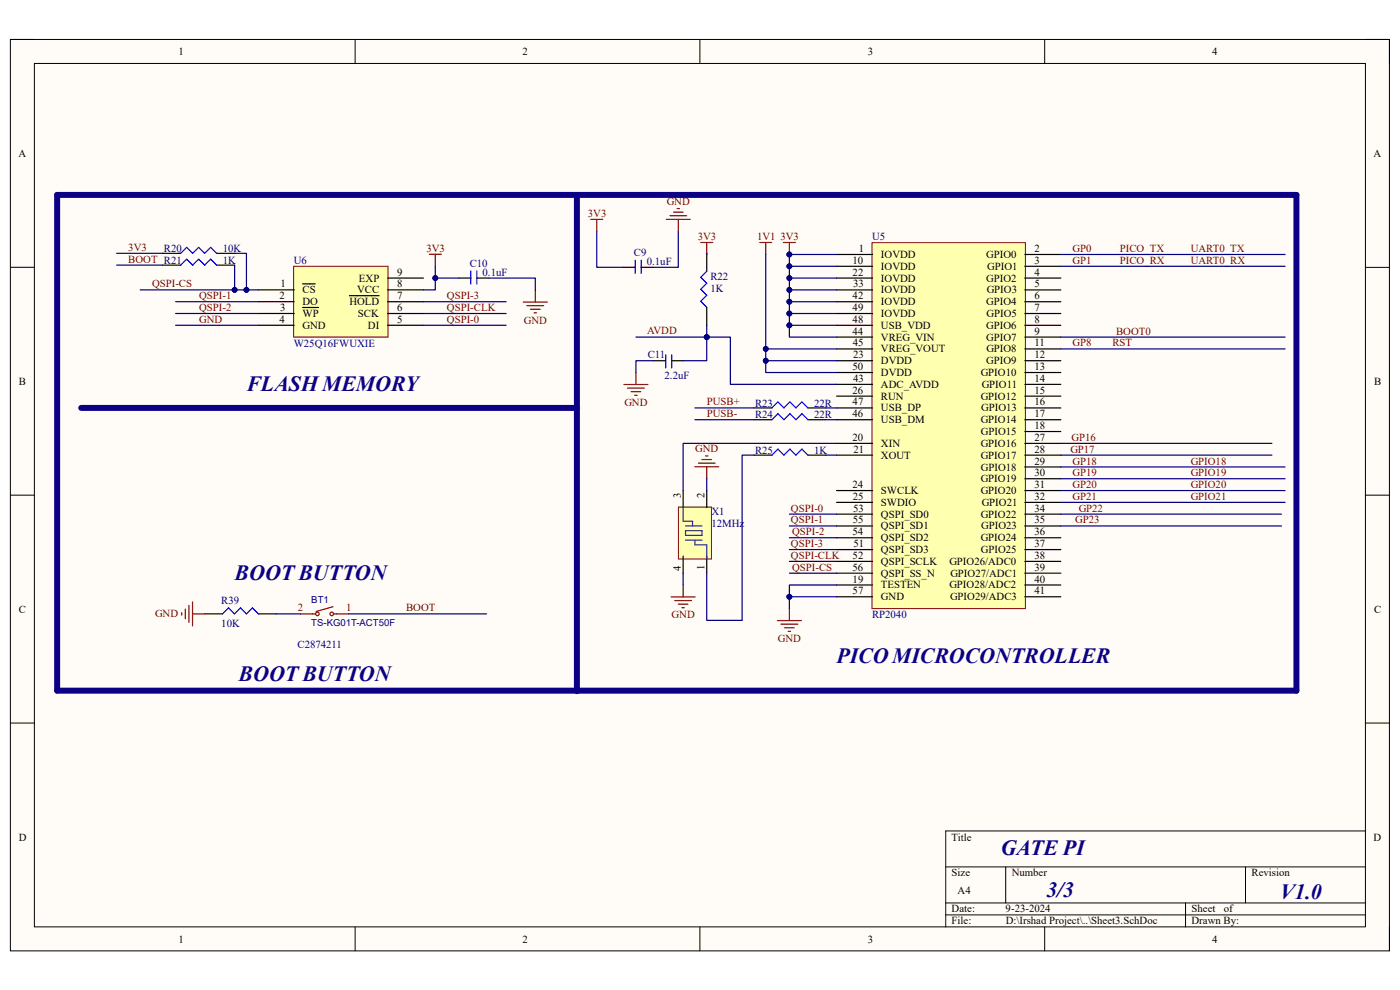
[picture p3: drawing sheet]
<svg xmlns="http://www.w3.org/2000/svg" width="297mm" height="210mm" viewBox="0 0 297 210" stroke-linecap="round" stroke-linejoin="round" font-family="sans-serif">
<path d="M2.2 8.4h292.6v193.3h-292.6z" fill-rule="evenodd" fill="#fffcf8"/>
<path d="M2.2 8.4h292.6v193.3h-292.6z" fill="none" stroke="#000" stroke-width=".21"/>
<path d="M7.3 13.5h282.4v183.1h-282.4z" fill-rule="evenodd" fill="#fffcf8"/>
<g fill="none" stroke="#000" stroke-width=".21">
<path d="M2.2 8.4h5.1M7.3 13.5h282.4v183.1h-282.4zM75.3 8.4v5.1M148.5 8.4v5.1M221.6 8.4v5.1M289.7 8.4h5.1v5.1M2.2 56.7h5.1M289.7 56.7h5.1M2.2 105h5.1M289.7 105.1h5.1M2.2 153.4h5.1M289.7 153.4h5.1"/>
<path d="M289.7 176.3h-89.1v20.3M75.3 196.6v5.1M148.5 196.6v5.1M200.6 183.9h89.1M200.6 191.5h89.1M200.6 194.1h89.1M213.4 183.9v7.6M221.6 196.6v5.1M251.5 191.5v5.1M264.2 183.9v7.6M294.8 196.6v5.1"/>
</g>
<path d="M91.1 53.9h2.5M92.3 53.9v2.6M111 64.1h5.1M111.8 64.8h3.5M112.5 65.6h2.1M113.3 66.4h.5M113.6 61.5v2.6" fill="none" stroke="#800000" stroke-width=".25"/>
<path d="M38.3 53.7l1.3-1.2 1.3 1.2 1.2-1.2 1.3 1.2 1.3-1.2 1.3 1.2M38.3 56.2l1.3-1.2 1.3 1.2 1.2-1.2 1.3 1.2 1.3-1.2 1.3 1.2M99.9 57.5v2.8M101.2 57.5v2.8" fill="none" stroke="#00f" stroke-width=".25"/>
<path d="M34.5 53.7h3.8M34.5 56.2h3.8M46 53.7h3.8M46 56.2h3.8M97.4 59h2.5M101.2 59h2.5" fill="none" stroke="#000" stroke-width=".25"/>
<path d="M12.1 41.3h262.9v105.2h-262.9zM122.4 41.5v105.1" fill="none" stroke="#0c0087" stroke-width="1.3"/>
<path d="M185 51.5h32.5v77.6h-32.5z" fill-rule="evenodd" fill="#ffffb0"/>
<path d="M185 51.5h32.5v77.6h-32.5z" fill="none" stroke="#800000" stroke-width=".21"/>
<g fill="none" stroke="#000" stroke-width=".25">
<path d="M177.5 54h7.6M177.5 56.5h7.6M177.5 59h7.6M217.4 54h7.7M217.4 56.5h7.7M217.4 59h7.7M177.5 61.5h7.6M177.5 64h7.6M177.5 66.5h7.6M177.5 69h7.6M177.5 71.5h7.6M177.5 74h7.6"/>
<path d="M177.5 76.5h7.6M177.5 79h7.6M217.4 61.5h7.7M217.4 64h7.7M217.4 66.5h7.7M217.4 69h7.7M217.4 71.5h7.7M217.4 74h7.7M217.4 76.5h7.7M217.4 79h7.7M160 96.6h3.8M171.4 96.6h3.8"/>
<path d="M177.5 81.5h7.6M177.5 84h7.6M177.5 86.5h7.6M177.5 89h7.6M177.5 94.1h7.6M177.5 96.6h7.6M217.4 81.5h7.7M217.4 84h7.7M217.4 86.5h7.7M217.4 89h7.7M217.4 91.5h7.7M217.4 94.1h7.7"/>
<path d="M217.4 96.6h7.7M217.4 99.1h7.7M177.5 104.1h7.6M177.5 106.6h7.6M177.5 109.1h7.6M177.5 111.6h7.6M177.5 114.1h7.6M177.5 116.6h7.6M177.5 119.1h7.6M217.4 104.1h7.7M217.4 106.6h7.7M217.4 101.6h7.7"/>
<path d="M217.4 109.1h7.7M217.4 111.6h7.7M217.4 114.1h7.7M217.4 116.6h7.7M217.4 119.1h7.7M177.5 124.1h7.6M177.5 121.6h7.6M177.5 126.6h7.6M217.4 124.1h7.7M217.4 121.6h7.7M217.4 126.6h7.7"/>
</g>
<path d="M163.8 96.6l1.2-1.3 1.3 1.3 1.3-1.3 1.3 1.3 1.2-1.3 1.3 1.3" fill="none" stroke="#00f" stroke-width=".25"/>
<path d="M166.2 51.4h2.5M167.5 51.4v2.6" fill="none" stroke="#800000" stroke-width=".25"/>
<circle cx="167.5" cy="54" r=".51" fill="#000080"/>
<circle cx="167.5" cy="54" r=".51" fill="none" stroke="#000080" stroke-width=".21"/>
<g fill="none" stroke="#800000" stroke-width=".25">
<path d="M148.7 51.4h2.5M149.9 51.4v2.6M161.2 51.4h2.5M162.5 51.4v2.6M134.9 79v2.6M132.4 81.6h5.1M133.1 82.3h3.6M133.9 83.1h2M134.7 83.9h.5M164.9 131.6h5.1M165.7 132.4h3.5M166.4 133.2h2.1"/>
<path d="M167.2 133.9h.5M167.5 129.1v2.5"/>
</g>
<path d="M149.9 57.6l-1.2 1.2 1.2 1.3-1.2 1.3 1.2 1.2-1.2 1.3 1.2 1.3M141.2 75.2v2.8M142.5 75.2v2.8M163.8 86.5l1.2-1.2 1.3 1.2 1.3-1.2 1.3 1.2 1.2-1.2 1.3 1.2M163.8 89l1.2-1.2 1.3 1.2 1.3-1.2 1.3 1.2 1.2-1.2 1.3 1.2" fill="none" stroke="#00f" stroke-width=".25"/>
<path d="M149.9 53.7v3.9M138.7 76.5h2.5M142.5 76.5h2.5M149.9 65.2v3.8M160 89h3.8M160 86.5h3.8M171.4 89h3.8M171.4 86.5h3.8" fill="none" stroke="#000" stroke-width=".25"/>
<path d="M143.9 107.6h7v11h-7z" fill-rule="evenodd" fill="#ffffb0"/>
<path d="M143.9 107.6h7v11h-7z" fill="none" stroke="#800000" stroke-width=".21"/>
<path d="M144.9 104.1v3.6M144.9 118v3.6M149.9 104.1v3.6M149.9 118v3.6" fill="none" stroke="#000" stroke-width=".25"/>
<path d="M144.9 107.6v3h2v1M145.4 112.6h3.5v1h-3.5zM145.4 111.6h3.5M145.4 114.6h3.5M147.4 114.6v1h2.5v3" fill="none" stroke="#1c4587" stroke-width=".25"/>
<path d="M147.4 99h5.1M148.2 98.3h3.5M148.9 97.5h2.1M149.7 96.7h.5M149.9 99v2.6M142.4 126.6h5.1M143.1 127.4h3.6M143.9 128.2h2M144.7 128.9h.5M144.9 124.1v2.5" fill="none" stroke="#800000" stroke-width=".25"/>
<path d="M62.3 56.5h20v15h-20z" fill-rule="evenodd" fill="#ffffb0"/>
<path d="M62.3 56.5h20v15h-20z" fill="none" stroke="#800000" stroke-width=".21"/>
<path d="M82.2 59h7.6M54.8 61.5h7.6M54.8 64h7.6M54.8 66.5h7.6M54.8 69h7.6M64.2 60.2h2.7M64.2 65.2h3.4M74.1 62.7h6.3M82.2 61.5h7.6M82.2 64h7.6M82.2 66.5h7.6M82.2 69h7.6" fill="none" stroke="#000" stroke-width=".25"/>
<path d="M17.2 86.5h105.2" fill="none" stroke="#0c0087" stroke-width="1.3"/>
<path d="M49.8 53.7h2.5v7.8h2.5M103.7 59h9.9v2.5M37.3 64h17.5M37.3 66.5h17.5M37.3 69h17.5M89.8 64h17.6M89.8 66.5h17.6M89.8 69h17.6" fill="none" stroke="#000080" stroke-width=".25"/>
<circle cx="52.3" cy="61.5" r=".51" fill="#000080"/>
<circle cx="52.3" cy="61.5" r=".51" fill="none" stroke="#000080" stroke-width=".21"/>
<path d="M49.8 56.2v5.3" fill="none" stroke="#000080" stroke-width=".25"/>
<circle cx="49.8" cy="61.5" r=".51" fill="#000080"/>
<circle cx="49.8" cy="61.5" r=".51" fill="none" stroke="#000080" stroke-width=".21"/>
<path d="M24.7 56.2h9.8M24.7 53.7h9.8M92.3 59h5.1" fill="none" stroke="#000080" stroke-width=".25"/>
<circle cx="92.3" cy="59" r=".51" fill="#000080"/>
<circle cx="92.3" cy="59" r=".51" fill="none" stroke="#000080" stroke-width=".21"/>
<g fill="none" stroke="#000080" stroke-width=".25">
<path d="M225.1 54h47.5M225.1 56.5h47.5M162.5 76.5v2.5h15M225.1 71.5h47.5M225.1 74h47.5M175.2 96.6h2.3M225.1 99.1h47.5M167.5 109.1h10M167.5 111.6h10M167.5 114.1h10M167.5 116.6h10M167.5 119.1h10"/>
<path d="M225.1 101.6h47.5M225.1 104.1h47.5M225.1 106.6h47.5M167.5 121.6h10"/>
</g>
<circle cx="162.5" cy="76.5" r=".51" fill="#000080"/>
<circle cx="162.5" cy="76.5" r=".51" fill="none" stroke="#000080" stroke-width=".21"/>
<path d="M162.5 74v2.5h15" fill="none" stroke="#000080" stroke-width=".25"/>
<circle cx="162.5" cy="76.5" r=".51" fill="#000080"/>
<circle cx="162.5" cy="76.5" r=".51" fill="none" stroke="#000080" stroke-width=".21"/>
<circle cx="162.5" cy="74" r=".51" fill="#000080"/>
<circle cx="162.5" cy="74" r=".51" fill="none" stroke="#000080" stroke-width=".21"/>
<path d="M162.5 54v20h15" fill="none" stroke="#000080" stroke-width=".25"/>
<circle cx="162.5" cy="74" r=".51" fill="#000080"/>
<circle cx="162.5" cy="74" r=".51" fill="none" stroke="#000080" stroke-width=".21"/>
<path d="M167.5 56.5h10" fill="none" stroke="#000080" stroke-width=".25"/>
<circle cx="167.5" cy="56.5" r=".51" fill="#000080"/>
<circle cx="167.5" cy="56.5" r=".51" fill="none" stroke="#000080" stroke-width=".21"/>
<path d="M167.5 59h10" fill="none" stroke="#000080" stroke-width=".25"/>
<circle cx="167.5" cy="59" r=".51" fill="#000080"/>
<circle cx="167.5" cy="59" r=".51" fill="none" stroke="#000080" stroke-width=".21"/>
<path d="M167.5 61.5h10" fill="none" stroke="#000080" stroke-width=".25"/>
<circle cx="167.5" cy="61.5" r=".51" fill="#000080"/>
<circle cx="167.5" cy="61.5" r=".51" fill="none" stroke="#000080" stroke-width=".21"/>
<path d="M167.5 64h10" fill="none" stroke="#000080" stroke-width=".25"/>
<circle cx="167.5" cy="64" r=".51" fill="#000080"/>
<circle cx="167.5" cy="64" r=".51" fill="none" stroke="#000080" stroke-width=".21"/>
<path d="M167.5 66.5h10" fill="none" stroke="#000080" stroke-width=".25"/>
<circle cx="167.5" cy="66.5" r=".51" fill="#000080"/>
<circle cx="167.5" cy="66.5" r=".51" fill="none" stroke="#000080" stroke-width=".21"/>
<path d="M167.5 69h10" fill="none" stroke="#000080" stroke-width=".25"/>
<circle cx="167.5" cy="69" r=".51" fill="#000080"/>
<circle cx="167.5" cy="69" r=".51" fill="none" stroke="#000080" stroke-width=".21"/>
<path d="M149.9 53.7v.3M145.1 76.5h4.8v-5h5.1v10h22.5M147.4 89h12.6M147.4 86.5h12.6M175.2 89h2.3M175.2 86.5h2.3" fill="none" stroke="#000080" stroke-width=".25"/>
<circle cx="149.9" cy="71.5" r=".51" fill="#000080"/>
<circle cx="149.9" cy="71.5" r=".51" fill="none" stroke="#000080" stroke-width=".21"/>
<path d="M149.9 69v2.5" fill="none" stroke="#000080" stroke-width=".25"/>
<circle cx="149.9" cy="71.5" r=".51" fill="#000080"/>
<circle cx="149.9" cy="71.5" r=".51" fill="none" stroke="#000080" stroke-width=".21"/>
<path d="M134.9 71.5h15" fill="none" stroke="#000080" stroke-width=".25"/>
<circle cx="149.9" cy="71.5" r=".51" fill="#000080"/>
<circle cx="149.9" cy="71.5" r=".51" fill="none" stroke="#000080" stroke-width=".21"/>
<path d="M177.5 54h-10v17.5h10M138.7 76.5h-3.8v2.5" fill="none" stroke="#000080" stroke-width=".25"/>
<circle cx="167.5" cy="54" r=".51" fill="#000080"/>
<circle cx="167.5" cy="54" r=".51" fill="none" stroke="#000080" stroke-width=".21"/>
<circle cx="167.5" cy="56.5" r=".51" fill="#000080"/>
<circle cx="167.5" cy="56.5" r=".51" fill="none" stroke="#000080" stroke-width=".21"/>
<circle cx="167.5" cy="59" r=".51" fill="#000080"/>
<circle cx="167.5" cy="59" r=".51" fill="none" stroke="#000080" stroke-width=".21"/>
<circle cx="167.5" cy="61.5" r=".51" fill="#000080"/>
<circle cx="167.5" cy="61.5" r=".51" fill="none" stroke="#000080" stroke-width=".21"/>
<circle cx="167.5" cy="64" r=".51" fill="#000080"/>
<circle cx="167.5" cy="64" r=".51" fill="none" stroke="#000080" stroke-width=".21"/>
<circle cx="167.5" cy="66.5" r=".51" fill="#000080"/>
<circle cx="167.5" cy="66.5" r=".51" fill="none" stroke="#000080" stroke-width=".21"/>
<circle cx="167.5" cy="69" r=".51" fill="#000080"/>
<circle cx="167.5" cy="69" r=".51" fill="none" stroke="#000080" stroke-width=".21"/>
<path d="M177.5 124.1h-10v2.5h10" fill="none" stroke="#000080" stroke-width=".25"/>
<circle cx="167.5" cy="126.6" r=".51" fill="#000080"/>
<circle cx="167.5" cy="126.6" r=".51" fill="none" stroke="#000080" stroke-width=".21"/>
<path d="M167.5 126.6v2.5" fill="none" stroke="#000080" stroke-width=".25"/>
<circle cx="167.5" cy="126.6" r=".51" fill="#000080"/>
<circle cx="167.5" cy="126.6" r=".51" fill="none" stroke="#000080" stroke-width=".21"/>
<path d="M29.7 61.5h22.6M149.9 101.6v2.5M144.9 121.6v2.5" fill="none" stroke="#000080" stroke-width=".25"/>
<circle cx="49.8" cy="61.5" r=".51" fill="#000080"/>
<circle cx="49.8" cy="61.5" r=".51" fill="none" stroke="#000080" stroke-width=".21"/>
<circle cx="52.3" cy="61.5" r=".51" fill="#000080"/>
<circle cx="52.3" cy="61.5" r=".51" fill="none" stroke="#000080" stroke-width=".21"/>
<path d="M92.3 56.5v5h-2.5" fill="none" stroke="#000080" stroke-width=".25"/>
<circle cx="92.3" cy="59" r=".51" fill="#000080"/>
<circle cx="92.3" cy="59" r=".51" fill="none" stroke="#000080" stroke-width=".21"/>
<path d="M126.6 49.1v7.6h5.6M143.9 49.1v7.6h-5.3M160 96.6h-2.6v35h-7.5v-10M177.5 94.1h-32.6v10M225.1 94.1h44.7M225.1 96.6h44.7M225.1 109.1h46.8M225.1 111.6h46.8M58.7 130.2h5.1M73.9 130.2h29.3" fill="none" stroke="#000080" stroke-width=".25"/>
<g fill="none" stroke="#800" stroke-width=".25">
<path d="M63.8 130.2h3M70.6 128.7l-3.5 1M70.9 130.2h3"/>
<circle cx="67.3" cy="130.2" r=".38"/>
<circle cx="70.4" cy="130.2" r=".38"/>
</g>
<path d="M134.7 55.2v2.8M136 55.2v2.8M47.2 130.2l1.3-1.2 1.2 1.2 1.3-1.2 1.3 1.2 1.3-1.2 1.2 1.2" fill="none" stroke="#00f" stroke-width=".25"/>
<path d="M132.2 56.7h2.5M136 56.7h2.6M43.4 130.2h3.8M54.8 130.2h3.9" fill="none" stroke="#000" stroke-width=".25"/>
<path d="M125.3 46.5h2.6M126.6 46.5v2.6M141.4 46.5h5M142.1 45.8h3.6M142.9 45h2M143.6 44.2h.6M143.9 46.5v2.6M38.6 130v.5M39.3 129.2v2M40.1 128.4v3.6M40.8 127.7v5.1M40.8 130.2h2.6" fill="none" stroke="#800000" stroke-width=".25"/>
<g font-size="4.6" fill="#0c0087">
<text x="52.3" y="83">FLASH MEMORY</text>
<text x="49.8" y="123.1">BOOT BUTTON</text>
<text x="177.5" y="140.6">PICO MICROCONTROLLER</text>
<text x="50.6" y="144.5">BOOT BUTTON</text>
<text x="212.3" y="181.4">GATE PI</text>
<text x="222" y="190.3">3/3</text>
<text x="271.6" y="190.8">V1.0</text>
</g>
<g font-size="2.3">
<text x="37.9" y="11.7">1</text>
<text x="110.9" y="11.7">2</text>
<text x="184.1" y="11.7">3</text>
<text x="257.1" y="11.7">4</text>
<text x="3.9" y="33.3">A</text>
<text x="291.4" y="33.3">A</text>
<text x="182.2" y="53.5">1</text>
<text x="219.5" y="53.5">2</text>
<text x="76.2" y="59.7">EXP</text>
<text x="84.2" y="58.5">9</text>
<text x="180.8" y="56">10</text>
<text x="180.9" y="58.5">22</text>
<text x="186.9" y="54.7">IOVDD</text>
<text x="186.9" y="57.2">IOVDD</text>
<text x="186.9" y="59.7">IOVDD</text>
<text x="209.2" y="54.7">GPIO0</text>
<text x="209.2" y="59.7">GPIO2</text>
<text x="209.4" y="57.2">GPIO1</text>
<text x="219.5" y="56">3</text>
<text x="219.5" y="58.5">4</text>
<text x="59.3" y="63.5">2</text>
<text x="59.4" y="66">3</text>
<text x="59.5" y="61">1</text>
<text x="64.2" y="62.2">CS</text>
<text x="64.2" y="64.8">DO</text>
<text x="74.1" y="64.8">HOLD</text>
<text x="75.8" y="62.2">VCC</text>
<text x="84.2" y="66">6</text>
<text x="84.2" y="63.5">7</text>
<text x="84.2" y="61">8</text>
<text x="180.9" y="63.5">42</text>
<text x="180.9" y="66">49</text>
<text x="181" y="61">33</text>
<text x="186.9" y="62.2">IOVDD</text>
<text x="186.9" y="64.8">IOVDD</text>
<text x="209.2" y="64.8">GPIO4</text>
<text x="209.3" y="62.2">GPIO3</text>
<text x="219.5" y="61">5</text>
<text x="219.5" y="63.5">6</text>
<text x="219.5" y="66">7</text>
<text x="59.3" y="68.5">4</text>
<text x="64.2" y="67.3">WP</text>
<text x="64.2" y="69.8">GND</text>
<text x="75.9" y="67.3">SCK</text>
<text x="78.1" y="69.8">DI</text>
<text x="84.2" y="68.5">5</text>
<text x="180.8" y="71">44</text>
<text x="180.9" y="68.5">48</text>
<text x="186.9" y="69.8">USB_VDD</text>
<text x="186.9" y="67.3">IOVDD</text>
<text x="209.2" y="69.8">GPIO6</text>
<text x="209.3" y="67.3">GPIO5</text>
<text x="219.5" y="68.5">8</text>
<text x="219.5" y="71">9</text>
<text x="180.9" y="73.5">45</text>
<text x="181" y="76">23</text>
<text x="186.9" y="77.3">DVDD</text>
<text x="186.9" y="72.3">VREG_VIN</text>
<text x="186.9" y="74.8">VREG_VOUT</text>
<text x="209.2" y="72.3">GPIO7</text>
<text x="209.2" y="77.3">GPIO9</text>
<text x="209.3" y="74.8">GPIO8</text>
<text x="219.5" y="73.5">11</text>
<text x="219.5" y="76">12</text>
<text x="4" y="81.6">B</text>
<text x="180.8" y="83.5">26</text>
<text x="180.8" y="78.5">50</text>
<text x="181" y="81">43</text>
<text x="186.9" y="82.3">ADC_AVDD</text>
<text x="186.9" y="79.8">DVDD</text>
<text x="208.1" y="79.8">GPIO10</text>
<text x="208.3" y="82.3">GPIO11</text>
<text x="219.5" y="78.5">13</text>
<text x="219.5" y="81">14</text>
<text x="219.5" y="83.5">15</text>
<text x="291.5" y="81.6">B</text>
<text x="180.8" y="88.5">46</text>
<text x="180.9" y="86">47</text>
<text x="186.9" y="84.8">RUN</text>
<text x="186.9" y="89.8">USB_DM</text>
<text x="186.9" y="87.3">USB_DP</text>
<text x="208.1" y="84.8">GPIO12</text>
<text x="208.1" y="89.8">GPIO14</text>
<text x="208.2" y="87.3">GPIO13</text>
<text x="219.5" y="86">16</text>
<text x="219.5" y="88.5">17</text>
<text x="180.8" y="93.5">20</text>
<text x="186.9" y="94.8">XIN</text>
<text x="208.1" y="94.8">GPIO16</text>
<text x="208.1" y="92.3">GPIO15</text>
<text x="219.5" y="91">18</text>
<text x="219.5" y="93.5">27</text>
<text x="181.1" y="96">21</text>
<text x="186.9" y="97.3">XOUT</text>
<text x="208.1" y="97.3">GPIO17</text>
<text x="208.1" y="99.8">GPIO18</text>
<text x="219.5" y="96">28</text>
<text x="219.5" y="98.6">29</text>
<text x="219.5" y="101">30</text>
<text x="144.4" y="105.6" transform="rotate(-90 144.4 105.6)">3</text>
<text x="149.4" y="105.6" transform="rotate(-90 149.4 105.6)">2</text>
<text x="180.8" y="103.5">24</text>
<text x="180.9" y="106">25</text>
<text x="186.9" y="104.8">SWCLK</text>
<text x="186.9" y="107.3">SWDIO</text>
<text x="208.1" y="102.3">GPIO19</text>
<text x="208.1" y="104.8">GPIO20</text>
<text x="208.3" y="107.3">GPIO21</text>
<text x="219.5" y="103.5">31</text>
<text x="219.5" y="106">32</text>
<text x="180.8" y="113.6">54</text>
<text x="180.9" y="111">55</text>
<text x="181" y="108.5">53</text>
<text x="186.9" y="109.8">QSPI_SD0</text>
<text x="186.9" y="112.3">QSPI_SD1</text>
<text x="208.1" y="109.8">GPIO22</text>
<text x="208.2" y="112.3">GPIO23</text>
<text x="219.5" y="108.5">34</text>
<text x="219.5" y="111">35</text>
<text x="219.5" y="113.6">36</text>
<text x="180.9" y="118.6">52</text>
<text x="181.1" y="116.1">51</text>
<text x="186.9" y="117.3">QSPI_SD3</text>
<text x="186.9" y="119.8">QSPI_SCLK</text>
<text x="186.9" y="114.9">QSPI_SD2</text>
<text x="201.4" y="119.8">GPIO26/ADC0</text>
<text x="208.1" y="114.9">GPIO24</text>
<text x="208.1" y="117.3">GPIO25</text>
<text x="219.5" y="116.1">37</text>
<text x="219.5" y="118.6">38</text>
<text x="144.4" y="121.1" transform="rotate(-90 144.4 121.1)">4</text>
<text x="149.4" y="120.9" transform="rotate(-90 149.4 120.9)">1</text>
<text x="180.8" y="121.1">56</text>
<text x="180.9" y="123.6">19</text>
<text x="186.9" y="124.8">TESTEN</text>
<text x="186.9" y="122.3">QSPI_SS_N</text>
<text x="201.4" y="124.8">GPIO28/ADC2</text>
<text x="201.6" y="122.3">GPIO27/ADC1</text>
<text x="219.5" y="121.1">39</text>
<text x="219.5" y="123.6">40</text>
<text x="4" y="130">C</text>
<text x="180.9" y="126.1">57</text>
<text x="186.9" y="127.3">GND</text>
<text x="201.5" y="127.3">GPIO29/ADC3</text>
<text x="219.5" y="126.1">41</text>
<text x="291.5" y="130">C</text>
<text x="4" y="178.3">D</text>
<text x="201.9" y="178.3">Title</text>
<text x="291.4" y="178.3">D</text>
<text x="201.9" y="185.9">Size</text>
<text x="214.6" y="185.9">Number</text>
<text x="265.5" y="185.9">Revision</text>
<text x="203.2" y="189.7">A4</text>
<text x="201.9" y="193.5">Date:</text>
<text x="201.9" y="196.1">File:</text>
<text x="213.3" y="193.5">9-23-2024</text>
<text x="213.4" y="196.1">D:\Irshad Project\..\Sheet3.SchDoc</text>
<text x="252.8" y="193.5">Sheet</text>
<text x="252.8" y="196.1">Drawn By:</text>
<text x="259.6" y="193.5">of</text>
<text x="37.9" y="199.9">1</text>
<text x="110.9" y="199.9">2</text>
<text x="184.1" y="199.9">3</text>
<text x="257.1" y="199.9">4</text>
</g>
<g font-size="2.3" fill="#800000">
<text x="124.7" y="46">3V3</text>
<text x="141.4" y="43.5">GND</text>
<text x="27.2" y="53.2">3V3</text>
<text x="90.5" y="53.4">3V3</text>
<text x="148" y="50.9">3V3</text>
<text x="160.6" y="50.9">1V1</text>
<text x="165.6" y="50.9">3V3</text>
<text x="227.5" y="53.5">GP0</text>
<text x="237.6" y="53.5">PICO_TX</text>
<text x="252.6" y="53.5">UART0_TX</text>
<text x="27.2" y="55.7">BOOT R21</text>
<text x="227.5" y="56">GP1</text>
<text x="237.6" y="56">PICO_RX</text>
<text x="252.6" y="56">UART0_RX</text>
<text x="32.3" y="61">QSPI-CS</text>
<text x="42.2" y="63.5">QSPI-1</text>
<text x="42.2" y="66">QSPI-2</text>
<text x="94.8" y="66">QSPI-CLK</text>
<text x="94.8" y="63.5">QSPI-3</text>
<text x="42.2" y="68.5">GND</text>
<text x="94.8" y="68.5">QSPI-0</text>
<text x="111.1" y="68.7">GND</text>
<text x="137.3" y="71">AVDD</text>
<text x="236.8" y="71">BOOT0</text>
<text x="227.5" y="73.5">GP8</text>
<text x="236" y="73.5">RST</text>
<text x="132.5" y="86.1">GND</text>
<text x="149.9" y="88.5">PUSB-</text>
<text x="149.9" y="86">PUSB+</text>
<text x="147.5" y="96">GND</text>
<text x="227.3" y="93.5">GP16</text>
<text x="227.1" y="96">GP17</text>
<text x="227.5" y="98.6">GP18</text>
<text x="227.5" y="101">GP19</text>
<text x="252.6" y="98.6">GPIO18</text>
<text x="252.6" y="101">GPIO19</text>
<text x="227.5" y="103.5">GP20</text>
<text x="227.5" y="106">GP21</text>
<text x="252.6" y="103.5">GPIO20</text>
<text x="252.6" y="106">GPIO21</text>
<text x="167.8" y="108.5">QSPI-0</text>
<text x="167.8" y="111">QSPI-1</text>
<text x="168.1" y="113.6">QSPI-2</text>
<text x="228.1" y="111">GP23</text>
<text x="228.9" y="108.5">GP22</text>
<text x="167.8" y="116.1">QSPI-3</text>
<text x="167.8" y="118.6">QSPI-CLK</text>
<text x="168.1" y="121.1">QSPI-CS</text>
<text x="32.9" y="131">GND</text>
<text x="86.1" y="129.7">BOOT</text>
<text x="142.5" y="131.2">GND</text>
<text x="165" y="136.2">GND</text>
</g>
<g font-size="2.3" fill="#000080">
<text x="34.8" y="53.5">R20</text>
<text x="47.3" y="53.5">10K</text>
<text x="185" y="51">U5</text>
<text x="47.3" y="56">1K</text>
<text x="62.3" y="56">U6</text>
<text x="99.7" y="56.7">C10</text>
<text x="102.4" y="58.5">0.1uF</text>
<text x="134.5" y="54.4">C9</text>
<text x="137.2" y="56.2">0.1uF</text>
<text x="150.7" y="59.4">R22</text>
<text x="150.7" y="61.9">1K</text>
<text x="62.3" y="73.5">W25Q16FWUXIE</text>
<text x="137.4" y="76">C11</text>
<text x="141" y="80.3">2.2uF</text>
<text x="160.2" y="88.8">R24</text>
<text x="160.2" y="86.3">R23</text>
<text x="172.7" y="88.8">22R</text>
<text x="172.7" y="86.3">22R</text>
<text x="160.2" y="96.3">R25</text>
<text x="172.7" y="96.3">1K</text>
<text x="150.9" y="109.3">X1</text>
<text x="150.9" y="111.9">12MHz</text>
<text x="46.9" y="128.2">R39</text>
<text x="185" y="131.1">RP2040</text>
<text x="46.9" y="133">10K</text>
<text x="63.1" y="137.5">C2874211</text>
</g>
<g font-size="2.3" fill="#800">
<text x="63.2" y="129.7">2</text>
<text x="73.4" y="129.7">1</text>
</g>
<g font-size="2" fill="#000080">
<text x="66" y="128">BT1</text>
<text x="66" y="132.8">TS-KG01T-ACT50F</text>
</g>
</svg>
